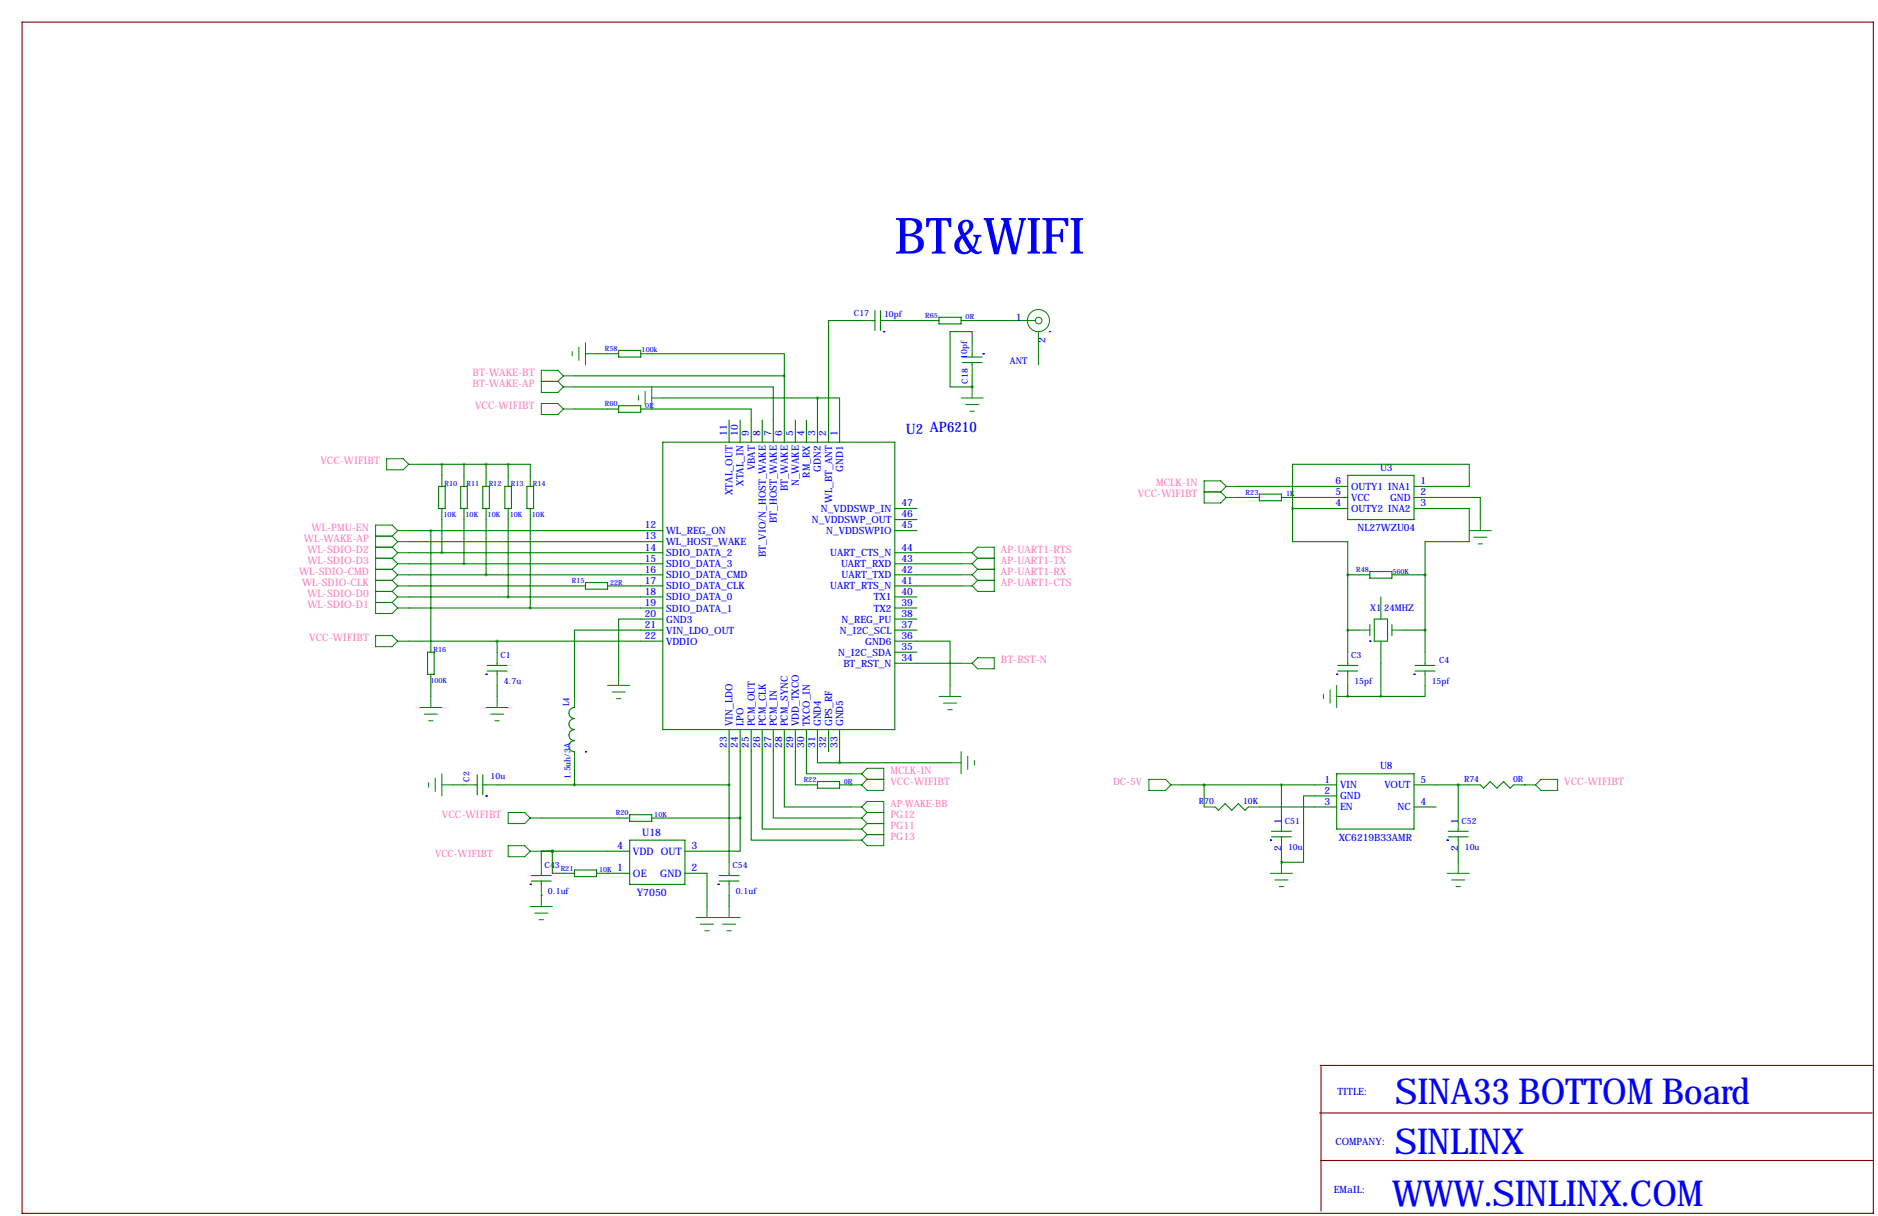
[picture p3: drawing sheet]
<svg xmlns="http://www.w3.org/2000/svg" width="432mm" height="279mm" viewBox="0 0 432 279" stroke-linecap="round" stroke-linejoin="round" font-family="sans-serif">
<path d="M5.1 5.1h425.6v273.7h-425.6zM303.4 255.7h127M303.5 244.8h127M303.7 245.1v33.2M303.6 266.6h127" fill="none" stroke="#800000" stroke-width=".25"/>
<g fill="none" stroke="#008000" stroke-width=".25">
<path d="M198.1 73.7h-7.6v27.9M200.7 73.7h.5M201.2 71.4v4.5M202.4 73.7h.8M202.4 71.4v4.5M205.7 73.7h10.2M215.9 72.9h5.1v1.5h-5.1zM221 73.7h12.7M223.5 78.7v-2.5h-5.1v12.7h5.1M132.1 88.9h45.7v12.7M132.1 94h10.1M132.1 86.4h48.2"/>
<path d="M137.2 81.3h5M142.2 80.5h5.1v1.5h-5.1zM142.2 93.2h5.1v1.5h-5.1zM147.3 94h25.4v7.6M147.3 81.3h33v5.1M152.4 91.4h35.6M167.6 96.5v5.1M170.2 96.5v5.1M175.3 96.5v5.1M180.3 86.4v15.2M182.9 96.5v5.1M185.4 96.5v5.1"/>
<path d="M188 91.4h5v10.2M188 91.4v10.2M221.2 82h4.6M221.2 83.3h4.6M223.5 88.9h.1M223.5 81.3v.7M223.5 83.3v.5M223.5 86.4v2.5M96.5 106.7h20.3M100.8 111.8h1.6v5h-1.6zM101.6 106.7v5.1M101.6 116.8v10.2"/>
<path d="M105.9 111.8h1.5v5h-1.5zM106.7 106.7v5.1M106.7 116.8v12.7M111 111.8h1.5v5h-1.5zM111.8 106.7v5.1M111.8 116.8v15.3M116.1 111.8h1.5v5h-1.5zM116.8 106.7h5.1v5.1M116.8 106.7v5.1M116.8 116.8v20.4M121.2 111.8h1.5v5h-1.5zM121.9 116.8v22.9"/>
<path d="M152.4 101.6h53.3v66h-53.3zM205.7 119.4h5.1M205.7 116.8h5.1M284.5 111.8h25.4M284.5 114.3h5.1M289.6 113.5h5v1.6h-5zM294.6 114.3h15.3M297.2 116.8v7.7h12.7v7.6M297.2 116.8h12.7M309.9 109.2h15.2v10.2h-15.2zM325.1 116.8h12.7v7.7h-10.1v7.6M325.1 111.8h12.7v-5.1h-40.6v10.1"/>
<path d="M325.1 114.3h15.3v5.1M94 124.5h58.4M94 127h58.4M94 129.5h58.4M94 132.1h58.4M94 134.6h40.6M94 137.2h58.4M94 139.7h58.4M94 121.9h58.4M99.1 121.9v28M134.6 133.9h5.1v1.5h-5.1zM139.7 134.6h12.7"/>
<path d="M205.7 127h15.3M205.7 129.5h15.3M205.7 132.1h15.3M205.7 134.6h15.3M205.7 137.2h5.1M205.7 139.7h5.1M205.7 121.9h5.1M309.9 132.1h5.1M309.9 132.1v17.8M315 131.3h5v1.5h-5zM317.5 137.2v5M320 132.1h7.7"/>
<path d="M327.7 132.1v17.8M94 147.3h58.4M98.3 149.9h1.5v5h-1.5zM99.1 154.9v5.1M112 154.2h4.6M112 152.9h4.6M114.3 147.3v2.6M114.3 152.4v.5M114.3 154.2v.7M114.3 157.5v2.5M152.4 142.2h-10.2v12.7M152.4 144.8h-20.3v15.2"/>
<path d="M205.7 147.3h12.7v10.2M205.7 142.2h5.1M205.7 144.8h5.1M205.7 149.9h5.1M205.7 152.4h15.3M307.6 154.2h4.6M307.6 152.9h4.6M309.9 144.8h2.5M309.9 152.4v.5M309.9 154.2v.7M309.9 157.5v2.5M315 143.5v2.5"/>
<path d="M316 142.2h3v5.1h-3zM317.5 147.3v12.7M320 143.5v2.5M322.6 144.8h5.1M325.4 154.2h4.5M325.4 152.9h4.5M327.7 157.5v2.5h-10.2M327.7 152.4v.5M327.7 154.2v.7M109.7 178.1v4.5M111 178.1v4.5M132.1 162.6a1.27 1.27 0 0 0-1.3 1.2 1.27 1.27 0 0 0 1.3 1.3 1.27 1.27 0 0 0-1.3 1.3 1.27 1.27 0 0 0 1.3 1.2 1.27 1.27 0 0 0-1.3 1.3 1.27 1.27 0 0 0 1.3 1.3 1.27 1.27 0 0 0-1.3 1.2 1.27 1.27 0 0 0 1.3 1.3"/>
<path d="M132.1 175.3v5M167.6 167.6v30.5M170.2 167.6v20.4M172.7 167.6v25.4h22.9M175.3 167.6v22.9h20.3M177.8 167.6v20.4h17.8M180.3 167.6v17.8h15.3M182.9 167.6v12.7h5.1M185.4 167.6v10.2h10.2M188 167.6v7.7h5M188 179.6h5v1.5h-5zM190.5 167.6v5.1"/>
<path d="M193 167.6v7.7M193 175.3h25.4M307.3 177.8h17.8v12.7h-17.8zM309.9 160h.1M309.9 160h7.6M104.1 180.3h2.6M109.2 180.3h.5M111 180.3h.8M114.3 180.3h53.3M124.5 195.6h20.3M124.5 188h20.3M127 195.6v5.1h5.1"/>
<path d="M127 195.6h-2.5v2.5M127 195.6h.1M132.1 199.9h5.1v1.5h-5.1zM144.8 193h12.7v10.2h-12.7zM144.8 187.2h5.1v1.5h-5.1zM149.9 188h20.3M170.2 188v7.6h-12.7M193 180.3h2.6M195.6 180.3h.1M271.8 180.3h35.5M276.9 180.3v5.1M279.4 185.4l.8 .8 1.5-1.5 1.5 1.5 1.5-1.5 1.6 1.5 .7-.8"/>
<path d="M289.6 185.4h17.7M292.4 192.3h4.5M292.4 191h4.5M294.6 198.1h.1M294.6 180.3v7.7M294.6 190.5v.5M294.6 192.3v.7M294.6 195.6v2.5M307.3 182.9h-7.6v15.2h-5.1M325.1 180.3h12.7M325.1 185.4h5.1M333 192.3h4.6"/>
<path d="M333 191h4.6M335.3 180.3v7.7M335.3 190.5v.5M335.3 192.3v.7M335.3 195.6v2.5M340.4 180.3l.7 .8 1.5-1.5 1.6 1.5 1.5-1.5 1.5 1.5 .8-.8M350.5 180.3h.1M122.2 202.4h4.5M122.2 201.2h4.5M124.5 205.7h.1M124.5 200.7v.5M124.5 202.4v.8"/>
<path d="M137.2 200.7h7.6M139.7 200.7h.1M157.5 200.7h5.1v7.6M165.4 202.4h4.5M165.4 201.2h4.5M167.6 200.7v.5M167.6 202.4v.8M167.6 205.7v2.6"/>
</g>
<g fill="none" stroke="#008000" stroke-width=".23">
<path d="M133.1 79.8v3M134.6 78.7v5.1M198.1 73.7h2.6M203.2 73.7h2.5M223.5 78.7v2.6M233.7 73.7h4.3M238.8 76.2v7.6M124.5 92.7h3.8l1.2 1.3-1.2 1.2h-3.8zM124.5 87.6h3.8M128.3 87.6l1.2 1.3M129.5 86.4l-1.2-1.3h-3.8v5.1h3.8l1.2-1.3M129.5 86.4l-1.2 1.2"/>
<path d="M129.5 86.4h2.6M129.5 88.9h2.6M129.5 94h2.6M131.6 80.8v1M134.6 81.3h2.6M146.8 90.9v1M148.3 89.9v3.1M149.9 91.4h2.5M149.9 88.9v5.1M221 91.4h5.1M222 93h3M223 94.5h1"/>
<path d="M223.5 83.8v2.6M223.5 88.9v2.5M88.9 105.4h3.8l1.3 1.3-1.3 1.2h-3.8zM94 106.7h2.5M276.9 113h3.8M280.7 113l1.2 1.3M281.9 111.8h2.6M281.9 111.8l-1.2 1.2M281.9 111.8l-1.2-1.3h-3.8v5.1h3.8l1.2-1.3M281.9 114.3h2.6M340.4 119.4v2.5M86.4 123.2h3.8"/>
<path d="M86.4 125.7h3.8M86.4 128.3h3.8M86.4 130.8h3.8M86.4 133.3h3.8M86.4 135.9h3.8M86.4 138.4h3.8M90.2 123.2l1.2 1.3M90.2 125.7l1.2 1.3M90.2 128.3l1.2 1.2M90.2 130.8l1.2 1.3M90.2 133.3l1.2 1.3M90.2 135.9l1.2 1.3"/>
<path d="M90.2 138.4l1.2 1.3M91.4 121.9h2.6M91.4 121.9l-1.2 1.3M91.4 121.9l-1.2-1.2h-3.8v20.3h3.8l1.2-1.3M91.4 124.5h2.6M91.4 124.5l-1.2 1.2M91.4 127h2.6M91.4 127l-1.2 1.3M91.4 129.5h2.6M91.4 129.5l-1.2 1.3M91.4 132.1h2.6M91.4 132.1l-1.2 1.2"/>
<path d="M91.4 134.6h2.6M91.4 134.6l-1.2 1.3M91.4 137.2h2.6M91.4 137.2l-1.2 1.2M91.4 139.7h2.6M221 127h2.5M221 129.5h2.5M221 132.1h2.5M221 134.6h2.5M223.5 127l1.3-1.3h3.8v10.2h-3.8l-1.3-1.3M223.5 127l1.3 1.3M223.5 129.5l1.3 1.3"/>
<path d="M223.5 132.1l1.3 1.2M224.8 128.3h3.8M224.8 130.8h3.8M224.8 133.3h3.8M224.8 128.3l-1.3 1.2M224.8 130.8l-1.3 1.3M224.8 133.3l-1.3 1.3M337.8 121.9h5.1M338.8 123.4h3.1M339.9 125h1M86.4 146h3.8l1.2 1.3-1.2 1.3h-3.8zM91.4 147.3h2.6"/>
<path d="M114.3 149.9v2.5M114.3 154.9v2.6M139.7 157.5h5.1M140.7 159h3.1M142.2 154.9v2.6M218.4 157.5v2.5M221 152.4h2.5M223.5 152.4l1.3-1.3h3.8v2.6h-3.8zM304.3 159.5v1M305.8 158.5v3M307.3 157.5v5.1M309.9 149.9v2.5"/>
<path d="M309.9 154.9v2.6M312.4 144.8h2.6M320 144.8h2.6M327.7 149.9v2.5M327.7 154.9v2.6M96.5 162.6h5.1M97.5 164.1h3.1M98.6 165.6h1M98.6 179.8v1M99.1 160v2.6M100.1 178.8v3.1M101.6 177.8v5.1"/>
<path d="M111.8 162.6h5M112.8 164.1h3M113.8 165.6h1M114.3 160v2.6M132.1 160v2.6M132.1 172.7v2.6M141.7 160.5h1M195.6 177.8h2.5M198.1 177.8l1.3-1.3h3.8v5.1h-3.8l-1.3-1.3M198.1 177.8l1.3 1.3M199.4 179.1h3.8M199.4 179.1l-1.3 1.2"/>
<path d="M215.9 160h5.1M216.9 161.5h3.1M217.9 163.1h1M218.4 175.3h2.6M221 172.7v5.1M222.5 173.7v3.1M224 174.8v1M264.2 179.1h3.8l1.2 1.2-1.2 1.3h-3.8zM307.3 160h2.6M101.6 180.3h2.5M106.7 180.3h2.5M111.8 180.3h2.5"/>
<path d="M116.8 194.3h3.8l1.3 1.3-1.3 1.2h-3.8zM116.8 186.7h3.8l1.3 1.3-1.3 1.2h-3.8zM121.9 188h2.6M121.9 195.6h2.6M124.5 198.1v2.6M167.6 198.1v2.6M195.6 180.3h2.5M195.6 185.4h2.5M195.6 193h2.5M195.6 190.5h2.5M195.6 188h2.5M198.1 185.4l1.3-1.3h3.8v10.2h-3.8l-1.3-1.3"/>
<path d="M198.1 190.5l1.3 1.3M198.1 188l1.3 1.2M198.1 185.4l1.3 1.3M199.4 191.8h3.8M199.4 191.8l-1.3 1.2M199.4 189.2h3.8M199.4 189.2l-1.3 1.3M199.4 186.7h3.8M199.4 186.7l-1.3 1.3M269.2 180.3h2.6M276.9 185.4h2.5M287 185.4h2.6"/>
<path d="M294.6 188v2.5M294.6 193v2.6M294.6 198.1v2.6M335.3 188v2.5M335.3 193v2.6M335.3 198.1v2.6M337.8 180.3h2.6M348 180.3h5.1M353.1 180.3l1.2-1.2h3.8v2.5h-3.8zM121.9 208.3h5.1M122.9 209.8h3.1M124 211.3h1"/>
<path d="M124.5 203.2v5.1M160 210.8h10.2M161 212.3h3.1M162.1 213.9h1M162.6 208.3v2.5M166.1 212.3h3.1M167.1 213.9h1M167.6 203.2v2.5M167.6 208.3v2.5M292.1 200.7h5.1M293.1 202.2h3.1M294.1 203.7h1"/>
<path d="M332.7 200.7h5.1M333.8 202.2h3M334.8 203.7h1"/>
<circle cx="238.8" cy="73.7" r="2.54"/>
<circle cx="238.8" cy="73.7" r=".76"/>
</g>
<g fill="none" stroke="#00f" stroke-width=".25">
<path d="M203.2 76.2h.1M241.3 76.2h.1M226.1 81.3h.1M111.8 154.9h.1M307.3 154.9h.1M315 147.3h.1M325.1 154.9h.1M134.6 172.7h.1M111.8 182.9h.1M292.1 193h.1M332.7 193h.1M121.9 203.2h.1"/>
<path d="M165.1 203.2h.1"/>
</g>
<path d="M193 175.3a.05 .05 0 0 0 .1 0 .05 .05 0 0 0-.1 0zM187.9 91.4a.05 .05 0 0 0 .1 0 .05 .05 0 0 0-.1 0zM327.6 144.8a.05 .05 0 0 0 .1 0 .05 .05 0 0 0-.1 0zM327.6 132.1a.05 .05 0 0 0 .1 0 .05 .05 0 0 0-.1 0zM180.3 86.4a.05 .05 0 0 0 .1 0 .05 .05 0 0 0-.1 0zM99 121.9a.05 .05 0 0 0 .1 0 .05 .05 0 0 0-.1 0zM111.7 132.1a.05 .05 0 0 0 .1 0 .05 .05 0 0 0-.1 0zM116.8 137.2a.05 .05 0 0 0 .1 0 .05 .05 0 0 0-.1 0zM116.8 106.7a.05 .05 0 0 0 .1 0 .05 .05 0 0 0-.1 0zM111.7 106.7a.05 .05 0 0 0 .1 0 .05 .05 0 0 0-.1 0zM276.8 180.3a.05 .05 0 0 0 .1 0 .05 .05 0 0 0-.1 0zM294.6 180.3a.05 .05 0 0 0 .1 0 .05 .05 0 0 0-.1 0zM294.6 198.1a.05 .05 0 0 0 .1 0 .05 .05 0 0 0-.1 0zM167.6 180.3a.05 .05 0 0 0 .1 0 .05 .05 0 0 0-.1 0z" fill="#008000" stroke="#008000" stroke-width=".63"/>
<text font-size="11.5" fill="#00f" x="205.6" y="58.3">BT&amp;WIFI</text>
<g font-size="8.2" fill="#00f">
<text x="320.8" y="253.7">SINA33 BOTTOM Board</text>
<text x="320.7" y="265.1">SINLINX</text>
<text x="320.1" y="277.1">WWW.SINLINX.COM</text>
</g>
<text font-size="3.3" fill="#00f" x="208.3" y="99.7">U2 AP6210</text>
<g font-size="2.4" fill="#00f">
<text x="233.6" y="73.7">1</text>
<text x="240.4" y="78.8" transform="rotate(-90 240.4 78.8)">2</text>
<text x="141.9" y="195.1">4</text>
<text x="145.5" y="196.4">VDD OUT</text>
<text x="147.7" y="192">U18</text>
<text x="159" y="195.1">3</text>
<text x="141.9" y="200.2">1</text>
<text x="145.5" y="201.5">OE</text>
<text x="151.8" y="201.5">GND</text>
<text x="159" y="200.2">2</text>
<text x="146.4" y="205.9">Y7050</text>
</g>
<g font-size="2.4" fill="#ff80c0">
<text x="108.7" y="86.4">BT-WAKE-BT</text>
<text x="108.7" y="88.9">BT-WAKE-AP</text>
<text x="109.2" y="94">VCC-WIFIBT</text>
<text x="73.7" y="106.7">VCC-WIFIBT</text>
<text x="265.8" y="111.8">MCLK-IN</text>
<text x="261.6" y="114.3">VCC-WIFIBT</text>
<text x="69.9" y="124.5">WL-WAKE-AP</text>
<text x="71.7" y="121.9">WL-PMU-EN</text>
<text x="70.7" y="127">WL-SDIO-D2</text>
<text x="70.7" y="129.5">WL-SDIO-D3</text>
<text x="230.1" y="127">AP-UART1-RTS</text>
<text x="230.1" y="129.5">AP-UART1-TX</text>
<text x="68.8" y="132.1">WL-SDIO-CMD</text>
<text x="69.5" y="134.6">WL-SDIO-CLK</text>
<text x="70.7" y="137.2">WL-SDIO-D0</text>
<text x="230.1" y="132.1">AP-UART1-RX</text>
<text x="230.1" y="134.6">AP-UART1-CTS</text>
<text x="70.7" y="139.7">WL-SDIO-D1</text>
<text x="71.1" y="147.3">VCC-WIFIBT</text>
<text x="230.1" y="152.4">BT-RST-N</text>
<text x="204.7" y="177.8">MCLK-IN</text>
<text x="204.7" y="180.3">VCC-WIFIBT</text>
<text x="359.7" y="180.3">VCC-WIFIBT</text>
<text x="101.6" y="188">VCC-WIFIBT</text>
<text x="204.7" y="190.5">PG11</text>
<text x="204.7" y="188">PG12</text>
<text x="204.7" y="193">PG13</text>
</g>
<g font-size="2.3" fill="#00f">
<text x="167.1" y="100.1" transform="rotate(-90 167.1 100.1)">11</text>
<text x="169.7" y="100.1" transform="rotate(-90 169.7 100.1)">10</text>
<text x="172.2" y="100.1" transform="rotate(-90 172.2 100.1)">9</text>
<text x="174.8" y="100.1" transform="rotate(-90 174.8 100.1)">8</text>
<text x="177.3" y="100.1" transform="rotate(-90 177.3 100.1)">7</text>
<text x="179.8" y="100.1" transform="rotate(-90 179.8 100.1)">6</text>
<text x="182.4" y="100.1" transform="rotate(-90 182.4 100.1)">5</text>
<text x="184.9" y="100.1" transform="rotate(-90 184.9 100.1)">4</text>
<text x="187.5" y="100.1" transform="rotate(-90 187.5 100.1)">3</text>
<text x="190" y="100.1" transform="rotate(-90 190 100.1)">2</text>
<text x="192.5" y="100.1" transform="rotate(-90 192.5 100.1)">1</text>
<text x="168.4" y="113.7" transform="rotate(-90 168.4 113.7)">XTAL_OUT</text>
<text x="171" y="111.6" transform="rotate(-90 171 111.6)">XTAL_IN</text>
<text x="173.5" y="108" transform="rotate(-90 173.5 108)">VBAT</text>
<text x="181.1" y="112.9" transform="rotate(-90 181.1 112.9)">BT_WAKE</text>
<text x="183.7" y="111.7" transform="rotate(-90 183.7 111.7)">N_WAKE</text>
<text x="186.2" y="109.7" transform="rotate(-90 186.2 109.7)">RM_RX</text>
<text x="188.8" y="108.4" transform="rotate(-90 188.8 108.4)">GDN2</text>
<text x="193.8" y="108.4" transform="rotate(-90 193.8 108.4)">GND1</text>
<text x="307" y="111.3">6</text>
<text x="307" y="113.8">5</text>
<text x="310.6" y="112.6">OUTY1 INA1</text>
<text x="317.3" y="108.2">U3</text>
<text x="326.6" y="111.3">1</text>
<text x="326.6" y="113.8">2</text>
<text x="188.8" y="117.6">N_VDDSWP_IN</text>
<text x="191.3" y="115.5" transform="rotate(-90 191.3 115.5)">WL_BT_ANT</text>
<text x="207.3" y="118.9">46</text>
<text x="207.3" y="116.3">47</text>
<text x="307" y="116.3">4</text>
<text x="310.6" y="115.1">VCC</text>
<text x="310.6" y="117.6">OUTY2 INA2</text>
<text x="319.6" y="115.1">GND</text>
<text x="326.6" y="116.3">3</text>
<text x="148.2" y="124">13</text>
<text x="148.2" y="121.4">12</text>
<text x="153.2" y="125.3">WL_HOST_WAKE</text>
<text x="153.2" y="122.7">WL_REG_ON</text>
<text x="178.6" y="120.1" transform="rotate(-90 178.6 120.1)">BT_HOST_WAKE</text>
<text x="186.7" y="120.2">N_VDDSWP_OUT</text>
<text x="190" y="122.7">N_VDDSWPIO</text>
<text x="207.3" y="121.4">45</text>
<text x="312.1" y="122">NL27WZU04</text>
<text x="148.2" y="126.5">14</text>
<text x="148.2" y="129">15</text>
<text x="148.2" y="131.6">16</text>
<text x="153.2" y="127.8">SDIO_DATA_2</text>
<text x="153.2" y="130.3">SDIO_DATA_3</text>
<text x="176.1" y="128.1" transform="rotate(-90 176.1 128.1)">BT_VIO/N_HOST_WAKE</text>
<text x="190.9" y="127.8">UART_CTS_N</text>
<text x="193.4" y="130.3">UART_RXD</text>
<text x="207.3" y="126.5">44</text>
<text x="207.3" y="129">43</text>
<text x="207.3" y="131.6">42</text>
<text x="148.2" y="134.1">17</text>
<text x="148.2" y="136.7">18</text>
<text x="153.2" y="132.9">SDIO_DATA_CMD</text>
<text x="153.2" y="135.4">SDIO_DATA_CLK</text>
<text x="153.2" y="138">SDIO_DATA_0</text>
<text x="190.9" y="135.4">UART_RTS_N</text>
<text x="193.5" y="132.9">UART_TXD</text>
<text x="200.9" y="138">TX1</text>
<text x="207.3" y="134.1">41</text>
<text x="207.3" y="136.7">40</text>
<text x="148.2" y="139.2">19</text>
<text x="148.2" y="141.7">20</text>
<text x="153.2" y="140.5">SDIO_DATA_1</text>
<text x="153.2" y="143">GND3</text>
<text x="193.5" y="143">N_REG_PU</text>
<text x="200.9" y="140.5">TX2</text>
<text x="207.3" y="139.2">39</text>
<text x="207.3" y="141.7">38</text>
<text x="148.2" y="144.3">21</text>
<text x="148.2" y="146.8">22</text>
<text x="153.2" y="145.6">VIN_LDO_OUT</text>
<text x="153.2" y="148.1">VDDIO</text>
<text x="193.1" y="145.6">N_I2C_SCL</text>
<text x="198.9" y="148.1">GND6</text>
<text x="207.3" y="144.3">37</text>
<text x="207.3" y="146.8">36</text>
<text x="207.3" y="149.4">35</text>
<text x="192.7" y="150.7">N_I2C_SDA</text>
<text x="193.9" y="153.2">BT_RST_N</text>
<text x="207.3" y="151.9">34</text>
<text x="168.4" y="166.9" transform="rotate(-90 168.4 166.9)">VIN_LDO</text>
<text x="171" y="166.9" transform="rotate(-90 171 166.9)">LPO</text>
<text x="173.5" y="166.9" transform="rotate(-90 173.5 166.9)">PCM_OUT</text>
<text x="176.1" y="166.9" transform="rotate(-90 176.1 166.9)">PCM_CLK</text>
<text x="178.6" y="166.9" transform="rotate(-90 178.6 166.9)">PCM_IN</text>
<text x="181.1" y="166.9" transform="rotate(-90 181.1 166.9)">PCM_SYNC</text>
<text x="183.7" y="166.9" transform="rotate(-90 183.7 166.9)">VDD_TXCO</text>
<text x="186.2" y="166.9" transform="rotate(-90 186.2 166.9)">TXCO_IN</text>
<text x="188.8" y="166.9" transform="rotate(-90 188.8 166.9)">GND4</text>
<text x="191.3" y="166.9" transform="rotate(-90 191.3 166.9)">GPS_RF</text>
<text x="193.8" y="166.9" transform="rotate(-90 193.8 166.9)">GND5</text>
<text x="167.1" y="171.8" transform="rotate(-90 167.1 171.8)">23</text>
<text x="169.7" y="171.8" transform="rotate(-90 169.7 171.8)">24</text>
<text x="172.2" y="171.8" transform="rotate(-90 172.2 171.8)">25</text>
<text x="174.8" y="171.8" transform="rotate(-90 174.8 171.8)">26</text>
<text x="177.3" y="171.8" transform="rotate(-90 177.3 171.8)">27</text>
<text x="179.8" y="171.8" transform="rotate(-90 179.8 171.8)">28</text>
<text x="182.4" y="171.8" transform="rotate(-90 182.4 171.8)">29</text>
<text x="184.9" y="171.8" transform="rotate(-90 184.9 171.8)">30</text>
<text x="187.5" y="171.8" transform="rotate(-90 187.5 171.8)">31</text>
<text x="190" y="171.8" transform="rotate(-90 190 171.8)">32</text>
<text x="192.5" y="171.8" transform="rotate(-90 192.5 171.8)">33</text>
<text x="304.5" y="179.8">1</text>
<text x="317.3" y="176.8">U8</text>
<text x="326.6" y="179.8">5</text>
<text x="304.5" y="182.4">2</text>
<text x="304.5" y="184.9">3</text>
<text x="308.1" y="181.1">VIN</text>
<text x="308.1" y="183.7">GND</text>
<text x="318.3" y="181.1">VOUT</text>
<text x="326.6" y="184.9">4</text>
<text x="294.6" y="189.2" transform="rotate(-90 294.6 189.2)">1</text>
<text x="308.1" y="186.2">EN</text>
<text x="321.3" y="186.2">NC</text>
<text x="335.3" y="189.2" transform="rotate(-90 335.3 189.2)">1</text>
<text x="294.6" y="195.6" transform="rotate(-90 294.6 195.6)">2</text>
<text x="307.8" y="193.1">XC6219B33AMR</text>
<text x="335.3" y="195.6" transform="rotate(-90 335.3 195.6)">2</text>
<text x="307.5" y="251.6">TITLE:</text>
<text x="307" y="263">COMPANY:</text>
<text x="306.7" y="274.1">EMaIL:</text>
</g>
<g font-size="2.3" fill="#ff80c0">
<text x="204.7" y="185.4">AP-WAKE-BB</text>
<text x="255.9" y="180.3">DC-5V</text>
<text x="100" y="196.8">VCC-WIFIBT</text>
</g>
<g font-size="2.1" fill="#00f">
<text x="232.2" y="83.6">ANT</text>
<text x="315.1" y="140.4">X1</text>
<text x="318.3" y="140.4">24MHZ</text>
</g>
<g font-size="2" fill="#00f">
<text x="196.4" y="72.7">C17</text>
<text x="203.3" y="72.9">10pf</text>
<text x="222.4" y="82.5" transform="rotate(-90 222.4 82.5)">10pf</text>
<text x="222.5" y="88.1" transform="rotate(-90 222.5 88.1)">C18</text>
<text x="115.1" y="151.1">C1</text>
<text x="310.6" y="151.1">C3</text>
<text x="330.9" y="152.4">C4</text>
<text x="115.8" y="157.2">4.7u</text>
<text x="311.4" y="157.2">15pf</text>
<text x="329.2" y="157.2">15pf</text>
<text x="130.9" y="162.3" transform="rotate(-90 130.9 162.3)">L4</text>
<text x="107.9" y="179.6" transform="rotate(-90 107.9 179.6)">C2</text>
<text x="112.8" y="179">10u</text>
<text x="131.2" y="179.1" transform="rotate(-90 131.2 179.1)">1.5uh/3A</text>
<text x="336.6" y="179.7">R74</text>
<text x="347.9" y="179.7">0R</text>
<text x="275.7" y="184.8">R70</text>
<text x="285.8" y="184.8">10K</text>
<text x="295.4" y="189.2">C51</text>
<text x="336" y="189.2">C52</text>
<text x="296.2" y="195.3">10u</text>
<text x="336.8" y="195.3">10u</text>
<text x="125.2" y="199.4">C43</text>
<text x="168.4" y="199.4">C54</text>
<text x="126" y="205.5">0.1uf</text>
<text x="169.2" y="205.5">0.1uf</text>
</g>
<g font-size="1.7" fill="#00f">
<text x="212.8" y="73">R65</text>
<text x="139.1" y="80.7">R58</text>
<text x="139.1" y="93.4">R60</text>
<text x="102.2" y="111.6">R10</text>
<text x="107.3" y="111.6">R11</text>
<text x="112.4" y="111.6">R12</text>
<text x="117.4" y="111.6">R13</text>
<text x="122.5" y="111.6">R14</text>
<text x="286.4" y="113.7">R23</text>
<text x="102" y="118.9">10K</text>
<text x="107" y="118.9">10K</text>
<text x="112.1" y="118.9">10K</text>
<text x="117.2" y="118.9">10K</text>
<text x="122.3" y="118.9">10K</text>
<text x="311.8" y="131.5">R48</text>
<text x="131.5" y="134">R15</text>
<text x="99.7" y="149.7">R16</text>
<text x="184.8" y="179.7">R22</text>
<text x="141.6" y="187.3">R20</text>
<text x="128.9" y="200">R21</text>
</g>
<g font-size="1.6" fill="#00f">
<text x="222" y="73.4">0R</text>
<text x="147.5" y="81">100k</text>
<text x="148.4" y="93.7">0R</text>
<text x="295.7" y="114">1K</text>
<text x="320.2" y="131.8">560K</text>
<text x="140.3" y="134.3">22R</text>
<text x="99" y="157">100K</text>
<text x="194.1" y="180">0R</text>
<text x="150.4" y="187.7">10K</text>
<text x="137.7" y="200.4">10K</text>
</g>
</svg>
